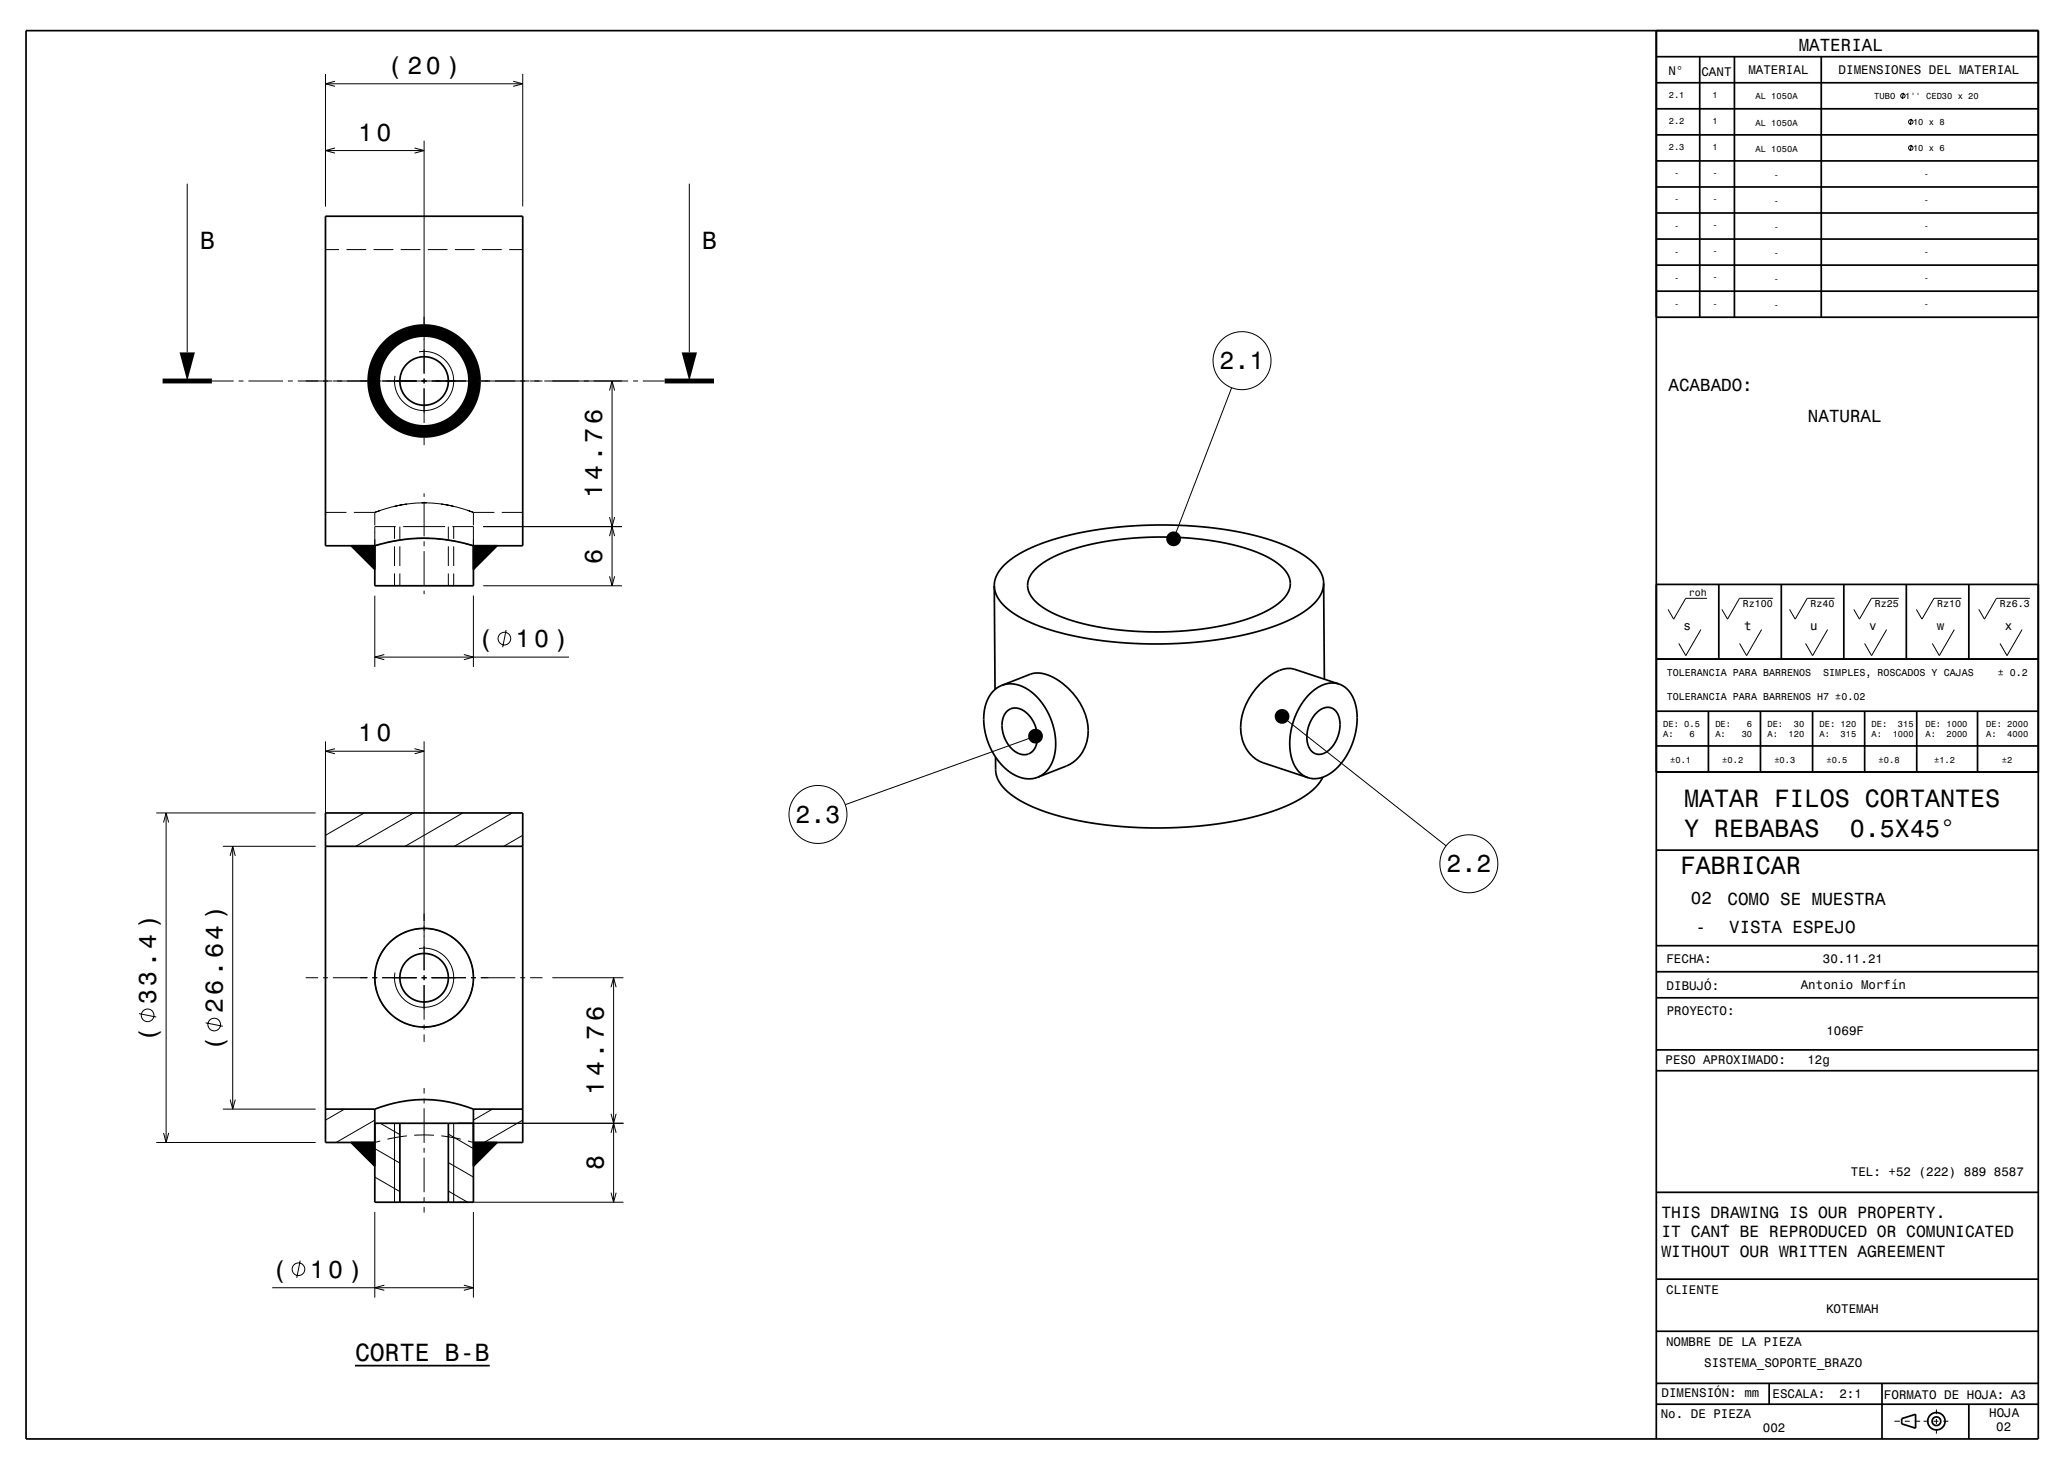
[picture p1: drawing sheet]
<svg xmlns="http://www.w3.org/2000/svg" width="420mm" height="297mm" viewBox="0 0 420 297" stroke-linecap="round" stroke-linejoin="round" font-family="sans-serif">
<g fill="#000">
<path d="M36.4 71.4h3.1l-1.5 5.8z" fill-rule="evenodd"/>
<path d="M138.2 71.4h3.2l-1.6 5.8z" fill-rule="evenodd"/>
<path d="M71.2 110.6h4.8v4.9z" fill-rule="evenodd"/>
<path d="M96 110.6h4.8l-4.8 4.9z" fill-rule="evenodd"/>
<path d="M71.2 231.6h4.8v4.8z" fill-rule="evenodd"/>
<path d="M96 231.6h4.8l-4.8 4.8z" fill-rule="evenodd"/>
<circle cx="238" cy="109.2" r="1.5"/>
<circle cx="210" cy="149.2" r="1.5"/>
<circle cx="260" cy="145.2" r="1.5"/>
</g>
<g fill="none" stroke="#000" stroke-width=".2">
<path d="M66 15v26.8M66 17h40M67.9 16.5l-1.9 .5 1.9 .5M104.1 16.5l1.9 .5-1.9 .5M106 15v26.8M386 18.8l-.2 1.2M38 37.2v34.2M66 30.5h20M67.9 30l-1.9 .5 1.9 .5M84.1 30l1.9 .5-1.9 .5M86 28.5v47.2M139.8 37.2v34.2"/>
<path d="M387.6 24.1l-.2 1.2M387.6 29.4l-.2 1.2M66 50.6h2.8M70.3 50.6h4M75.8 50.6h4M81.3 50.6h4M86.8 50.6h4M92.3 50.6h4M97.8 50.6h4M103.3 50.6h2.7M43 77.2h4.4M48.4 77.2h1"/>
<path d="M50.4 77.2h7M58.4 77.2h1M60.4 77.2h7M67.5 77.2h9.9M77.5 77.2h9.9M85 71.3a6 6 0 0 1 7 5.6 6 6 0 0 1-6.3 6.3 6 6 0 0 1-5.6-7M86 76.7v1M86 78.7v7M87.5 77.2h9.9M97.5 77.2h9.9M107.5 77.2h2.5M110.4 77.2h17"/>
<path d="M123.6 79.2l.5-2 .5 2M124.1 77.2v41.6M128.4 77.2h1M130.4 77.2h4.4M249.8 78.6l-11.8 30.6M86 86.7v1M86 88.7v1.5M66 103.9h4.3M71.8 103.9h4.2v2.6M80 106.8v2.5M80 110.8v4M80 116.3v2.5"/>
<path d="M80.3 106.8h-4.3v3.8l1.1-.3M81.1 106.8v2.5M81.1 110.8v4M81.1 116.3v2.5M81.8 106.8h8.5M82.5 109.3l-3.9 .7M82.5 102.2a31.7 31.7 0 0 0-6.5 1.7l1.2-.4M86 101.9l3.4 .3 2.5 .4M86 101.9l-3.8 .3-2.1 .4M86 100v.7M86 101.7v7M86 109.7v1"/>
<path d="M86 111.7v7M86 119.7v.8M86 101.9h.5M86 101.9h-.5M87.2 109.1l-3.2 .1M88.7 109.2l3.9 .6M89.5 102.2l3.1 .6 3.4 1.1-1.2-.4M90.9 106.8v2.5M90.9 110.8v4M90.9 116.3v2.5M91.8 106.8h4.2v3.8l-1.9-.5M92 106.8v2.5"/>
<path d="M92 110.8v4M92 116.3v2.5M98 118.8h28.1M98 106.8h28.1M100.3 103.9h-4.3v2.6M101.8 103.9h4.2M123.6 116.8l.5 2 .5-2M123.6 108.7l.5-1.9 .5 1.9M123.6 104.8l.5 2 .5-2M76 120.8v14.4M76 133.2h39.4M77.9 132.7l-1.9 .5 1.9 .5"/>
<path d="M94.1 132.7l1.9 .5-1.9 .5M96 120.8v14.4M102.6 127.7l-.7 3.5M344.9 127.6l-3 5.3-1.4-2.4M346.2 121.3h-4.3l-2.5 4.2-1.1-2M357.3 127.6l-3.1 5.3-1.4-2.4M359.5 121.3h-6.7l-2.5 4.2-1.1-2M370.6 127.6l-3 5.3-1.4-2.4M372.1 121.3h-5.6l-2.4 4.2-1.2-2M382.6 127.6l-3 5.3-1.5-2.4M385.1 121.3h-5.6l-2.4 4.2-1.1-2M396.3 127.6l-3 5.3-1.4-2.4"/>
<path d="M397.8 121.3h-5.6l-2.4 4.2-1.2-2M410.1 127.6l-3.1 5.3-1.4-2.4M411.7 121.3h-6.8l-2.4 4.2-1.2-2M66 150.3v19.3M66 152.3h20M67.9 151.8l-1.9 .5 1.9 .5M84.1 151.8l1.9 .5-1.9 .5M86 150.3v46.4M210 149.2l-38.6 13.9M260 145.2l33.3 26.3M31.7 164.8h32.3M33.2 166.7l.5-1.9 .5 1.9"/>
<path d="M33.7 164.8v66.8M45.2 171.6h18.8M46.7 173.5l.5-1.9 .5 1.9M47.2 171.6v53.3M73.9 164.8l-7.9 4.5M83.9 164.8l-11.7 6.8M93.9 164.8l-11.7 6.8M103.9 164.8l-11.8 6.8M106 169.3l-3.8 2.3M62 198.2h2.5M65.5 198.2h1M67.5 198.2h7"/>
<path d="M75.5 198.2h1M76.1 197a10.1 10.1 0 0 0 .3 4M77.5 198.2h7M78.2 192a10 10 0 0 0-1.8 3.5M82.6 188.8a10 10 0 0 0-3.4 2.1M85 192.3a6 6 0 0 1 7 5.6 6 6 0 0 1-6.3 6.3 6 6 0 0 1-5.6-7M85.5 198.2h1M86 197.7v1M86 199.7v7M86.1 188.2l-2.1 .2M86.3 188.2a9.9 9.9 0 0 1 3.9 .9M87.5 198.2h7"/>
<path d="M91.5 189.9a10 10 0 0 1 2.8 2.8M95.1 194a10.1 10.1 0 0 1 .9 3.8M95.5 198.2h1M95.9 199.3a9.9 9.9 0 0 1-1.2 3.8M97.5 198.2h7M105.5 198.2h1M107.5 198.2h2.5M112 198.2h14.4M124.4 198.2v45.5M28.2 205.5l3.5 .7M41.7 207.4l3.5 .7M76.9 202.4a9.9 9.9 0 0 0 2.4 3.2"/>
<path d="M80.4 206.5a10 10 0 0 0 3.7 1.5M86 207.7v1M86 209.7v1.5M89.5 207.6a10 10 0 0 1-3.9 .6M93.9 204.4a10 10 0 0 1-3 2.6M123.9 200.1l.5-1.9 .6 1.9M31.7 231.6h32.3M33.2 229.7l.5 1.9 .5-1.9M45.2 224.9h18.8M46.7 222.9l.5 2 .5-2M69.9 224.9l-3.9 2.2M76 232.9l5.1 2.9"/>
<path d="M76 238.6l5.1 3M76 227.1l-7.8 4.5M77.1 231.3l-1.1 .3M77.1 227.7l4 2.3M80 227.7v16M82.5 230.3l-3.9 .6M84 230.2h4M86 220.6v1.1M86 222.7v1M86 224.7v7M86 232.7v1M86 234.7v7"/>
<path d="M89.5 230.3l3.9 .6M90.9 235.7l5.1 2.9M90.9 229.9l5.1 3M92 227.7v16M92.9 227.7h33.5M94.9 231.3l1.1 .3M99.9 224.9l-3.9 2.2M106 227.1l-7.8 4.5M123.9 229.7l.5-2 .6 2M123.9 225.8l.5 1.9 .6-1.9M60.9 255.6l-.7 3.5M76 245.7v17.4"/>
<path d="M86 242.7v1M86 244.7v1.1M90.9 241.5l3.9 2.2M92.9 243.7h33.5M96 245.7v17.4M123.9 241.8l.5 1.9 .6-1.9M55.2 261.1h40.8M77.9 260.5l-1.9 .6 1.9 .5M94.1 260.5l1.9 .6-1.9 .5M384.2 288.1h1.1M386.3 288.1h1M388.3 288.1h1.1"/>
<path d="M390.1 288.1h1M392.1 288.1h1M392.7 285.7v1M392.7 287.7v1M392.7 289.7v.9M394.1 288.1h1"/>
<circle cx="385.9" cy="19.4" r=".45"/>
<circle cx="387.5" cy="24.7" r=".45"/>
<circle cx="387.5" cy="30" r=".45"/>
<circle cx="251.9" cy="73.1" r="5.9"/>
<circle cx="102.3" cy="129.5" r="1.28"/>
<circle cx="165.9" cy="165.1" r="5.9"/>
<circle cx="297.9" cy="175.1" r="5.9"/>
<circle cx="29.9" cy="205.8" r="1.28"/>
<circle cx="43.4" cy="207.7" r="1.28"/>
<circle cx="60.5" cy="257.3" r="1.28"/>
</g>
<g fill="none" stroke="#000" stroke-width=".35">
<path d="M5.3 6.2h408.1v285.5h-408.1zM335.9 6.2v285.5M335.9 16.8h77.4M335.9 11.5h77.4M344.7 11.5v52.8M351.7 11.5v52.8M369.4 11.5v52.8M335.9 37.9h77.4M335.9 32.6h77.4M335.9 27.3h77.4M335.9 22.1h77.4M335.9 59h77.5"/>
<path d="M335.9 53.7h77.4M335.9 48.5h77.4M335.9 43.2h77.4M335.9 64.3h77.5M71.2 110.6l4.8 4.9M76 110.6a33.4 33.4 0 0 1 20 0M76 110.6h-10v-66.8h40v66.8h-10M76 110.6v8.2h20v-8.2M100.8 110.6l-4.8 4.9M201.6 118.7l.2 21.1M209.9 115.4l2-1.5 2.7-1.4 3.4-1.3 3.7-.9 4.1-.8 4.8-.5 4.7-.1 4.7 .1 4.4 .4 4.2 .7 3.9 1 3.1 1.2 2.8 1.4 1.8 1.4 1.1 1.7 .3 .9 .1 .8-.2 1-.6 1.1-.8 1-1.1 1-3.1 1.7-4 1.5-4.6 1.2-5.4 .7-6.1 .4-5.8-.1-5-.5-5-1-4.4-1.3-3.6-1.7-1.3-1-1.1-1-.7-.9-.4-1-.1-1 .2-1.1 .5-1zM268.4 118.2l-.1 1.2-.5 1.2-.7 1.1-1.2 1.2-2.9 2-4.2 1.9-5 1.6-5.5 1.1-6.2 .7-6.9 .4-6.3-.2-6.4-.7-5.8-1-5.2-1.5-4.1-1.8-2-1.1-1.2-1-1.2-1.2-.8-1.1-.4-1.2-.2-1.1"/>
<path d="M268.4 118.2l-.2-1.2-.5-1.2-.8-1.2-1.1-1-1.4-1-2-1.2-4-1.7-5.3-1.5-6-1-5.7-.6-7-.2-6.2 .3-6.4 .8-5.5 1.1-5.3 1.7-4.2 1.9-2.7 2-1.1 1.1-.8 1.2-.4 1.2-.2 1M268.4 118.2l.2 19.5M335.9 118.5h77.5M348.6 118.5v15.1M361.3 118.5v15.1M373.9 118.5v15.1M386.6 118.5v15.1M399.3 118.5v15.1M203.2 139l5.7-2.3a7.2 7.2 0 0 1 6.6 1.8 12.3 12.3 0 0 1 5.1 10.8 7.3 7.3 0 0 1-4.4 6l-5.8 2.3M203.2 139a6.8 6.8 0 0 1 7.2 2.4l1.5 1.9 1.1 2.2 .8 2.4 .3 2.4a7.2 7.2 0 0 1-3.5 7.2l-.2 .1M203.2 139a6.9 6.9 0 0 0-3.7 6.8l.2 2.4 .6 2.2 1.1 2.2 1.4 2a7.2 7.2 0 0 0 7.4 3.1l.2-.1M271.5 138.7l-9-3a7 7 0 0 0-6.1 2.2 12.9 12.9 0 0 0-4.7 10.8 7.1 7.1 0 0 0 4.5 5.9l9 3.1"/>
<path d="M271.5 138.7a6.4 6.4 0 0 0-6.5 2.6l-1.6 2.4-1.2 2.7-.6 2.9v2.8a6.1 6.1 0 0 0 3.6 5.6M271.5 138.7a6.3 6.3 0 0 1 3.7 5.9l-.1 2.9-.7 2.9-1.2 2.7-1.7 2.2a6.2 6.2 0 0 1-6.3 2.4M335.9 133.6h77.5M201.9 153.5l.1 3.3 .3 1 .5 .9 .9 1.2 1.1 1 3.1 2 4.4 1.8 4.9 1.3 5.3 1 6.5 .7 6.2 .2 6.9-.3 6-.7 5.9-1.2 5.2-1.6 4.3-2 1.5-1 1.5-1.2 1.1-1.2 .7-1.1M204.2 144.3a2.92 2.92 0 0 1 4.3 .5 6.1 6.1 0 0 1 1.2 7.2 2.79 2.79 0 0 1-4.4-.1 6.2 6.2 0 0 1-1.4-7.4zM267 144.5a2.53 2.53 0 0 1 4-.2 6.5 6.5 0 0 1-1.7 7.9 2.46 2.46 0 0 1-2.6 .6 2.46 2.46 0 0 1-1.6-2.3 7.2 7.2 0 0 1 1.9-6zM335.9 156.5h77.5M335.9 144.2h77.5M335.9 151.2h77.5M346.5 144.2v12.3M357 144.2v12.3M367.6 144.2v12.3"/>
<path d="M378.2 144.2v12.3M388.7 144.2v12.3M401 144.2v12.3M66 171.6h40M335.9 172.4h77.5M335.9 191.7h77.5M335.9 197h77.5M335.9 202.3h77.5M335.9 217.1h77.5M335.9 212.8h77.5M66 224.9h10M71.2 231.6l4.8 4.8"/>
<path d="M76 224.9a26.6 26.6 0 0 1 20 0M76 231.6h-10v-66.8h40v66.8h-10M76 224.9v18.8h20v-18.8M76 227.7h20M81.1 227.7v16M90.9 227.7v16M96 224.9h10M100.8 231.6l-4.8 4.8M335.9 259.3h77.5M335.9 241.7h77.5M72 276.9h27.3M335.9 269.9h77.5"/>
<path d="M335.9 284.7h77.5M335.9 280.5h77.5M358.8 280.5v4.2M381.7 280.5v11.2M385.7 287.6l2.8-.9v2.8l-2.8-.8zM399.3 284.7v7"/>
<circle cx="86" cy="77.2" r="10"/>
<circle cx="86" cy="77.2" r="4.9"/>
<circle cx="86" cy="198.2" r="10"/>
<circle cx="86" cy="198.2" r="4.9"/>
<circle cx="392.7" cy="288.1" r="1.76"/>
<circle cx="392.7" cy="288.1" r=".88"/>
</g>
<circle cx="86" cy="77.2" r="10.2" fill="none" stroke="#000" stroke-width="2.6" stroke-linecap="butt"/>
<path d="M33 77.2h10M134.8 77.2h10" fill="none" stroke="#000" stroke-width="1" stroke-linecap="butt"/>
<g font-size="5.1">
<text x="341.5" y="163.5">MATAR FILOS CORTANTES</text>
<text x="341.5" y="169.6">Y REBABAS</text>
<text x="375.1" y="169.6">0.5X45°</text>
<text x="340.8" y="177.2">FABRICAR</text>
</g>
<g font-size="5">
<text x="78.6" y="15">( 20 )</text>
<text x="72.6" y="28.5">10</text>
<text x="40.6" y="50.6">B</text>
<text x="142.4" y="50.6">B</text>
<text x="247.3" y="74.9">2.1</text>
<text x="122.1" y="101" transform="rotate(-90 122.1 101)">14.76</text>
<text x="122.1" y="114.3" transform="rotate(-90 122.1 114.3)">6</text>
<text x="97" y="131.2">(</text>
<text x="104.6" y="131.2">10 )</text>
<text x="72.6" y="150.3">10</text>
<text x="161.3" y="166.9">2.3</text>
<text x="293.3" y="176.9">2.2</text>
<text x="31.7" y="203.6" transform="rotate(-90 31.7 203.6)">33.4 )</text>
<text x="45.2" y="205.4" transform="rotate(-90 45.2 205.4)">26.64 )</text>
<text x="31.7" y="211.2" transform="rotate(-90 31.7 211.2)">(</text>
<text x="45.2" y="213" transform="rotate(-90 45.2 213)">(</text>
<text x="122.4" y="222" transform="rotate(-90 122.4 222)">14.76</text>
<text x="122.4" y="237.2" transform="rotate(-90 122.4 237.2)">8</text>
<text x="55.2" y="259.1">(</text>
<text x="62.8" y="259.1">10 )</text>
<text x="72" y="275.9">CORTE B-B</text>
</g>
<g font-size="3.6">
<text x="364.8" y="10.3">MATERIAL</text>
<text x="338.4" y="79.3">ACABADO:</text>
<text x="366.7" y="85.6">NATURAL</text>
<text x="342.9" y="183.3">02</text>
<text x="350.3" y="183.5">COMO SE MUESTRA</text>
<text x="343.9" y="189.2">-</text>
<text x="350.7" y="189.1">VISTA ESPEJO</text>
</g>
<g font-size="3.3">
<text x="337" y="246.8">THIS DRAWING IS OUR PROPERTY.</text>
<text x="337" y="250.8">IT CAN´T BE REPRODUCED OR COMUNICATED</text>
<text x="337" y="254.7">WITHOUT OUR WRITTEN AGREEMENT</text>
</g>
<g font-size="2.5">
<text x="338.3" y="15.2">N°</text>
<text x="345.1" y="15.3">CANT</text>
<text x="354.6" y="15">MATERIAL</text>
<text x="372.9" y="15">DIMENSIONES DEL MATERIAL</text>
<text x="341.4" y="127.6">s</text>
<text x="353.7" y="127.6">t</text>
<text x="367.1" y="127.6">u</text>
<text x="379.1" y="127.6">v</text>
<text x="392.8" y="127.6">w</text>
<text x="406.6" y="127.6">x</text>
<text x="338" y="195.2">FECHA:</text>
<text x="369.7" y="195.2">30.11.21</text>
<text x="338" y="200.7">DIBUJÓ:</text>
<text x="365.2" y="200.5">Antonio Morfín</text>
<text x="338" y="205.8">PROYECTO:</text>
<text x="370.4" y="209.8">1069F</text>
<text x="337.8" y="215.7">PESO APROXIMADO:</text>
<text x="366.5" y="215.8">12g</text>
<text x="375.4" y="238.4">TEL: +52 (222) 889 8587</text>
<text x="337.9" y="262.3">CLIENTE</text>
<text x="370.3" y="266.2">KOTEMAH</text>
<text x="337.9" y="272.9">NOMBRE DE LA PIEZA</text>
<text x="345.6" y="277.2">SISTEMA_SOPORTE_BRAZO</text>
<text x="336.8" y="287.4">No. DE PIEZA</text>
<text x="337" y="283.3">DIMENSIÓN: mm</text>
<text x="359.5" y="283.4">ESCALA:</text>
<text x="373" y="283.4">2:1</text>
<text x="382.1" y="283.6">FORMATO DE HOJA: A3</text>
<text x="403.4" y="287.2">HOJA</text>
<text x="357.5" y="290.4">002</text>
<text x="404.8" y="290.1">02</text>
</g>
<g font-size="2">
<text x="342.5" y="120.9">roh</text>
<text x="353.4" y="123.1">Rz100</text>
<text x="367.2" y="123.1">Rz40</text>
<text x="380.2" y="123.1">Rz25</text>
<text x="392.9" y="123.1">Rz10</text>
<text x="405.5" y="123.1">Rz6.3</text>
<text x="338" y="137">TOLERANCIA PARA BARRENOS</text>
<text x="369.8" y="137">SIMPLES, ROSCADOS Y CAJAS</text>
<text x="405.2" y="137">± 0.2</text>
<text x="338" y="141.9">TOLERANCIA PARA BARRENOS H7 ±0.02</text>
</g>
<g font-size="1.8">
<text x="338.4" y="19.9">2.1</text>
<text x="347.3" y="19.9">1</text>
<text x="356" y="20.2">AL 1050A</text>
<text x="380.1" y="20">TUBO</text>
<text x="386.4" y="20">1'' CED30 x 20</text>
<text x="338.4" y="25.2">2.2</text>
<text x="347.3" y="25.2">1</text>
<text x="356" y="25.4">AL 1050A</text>
<text x="388" y="25.3">10 x 8</text>
<text x="338.4" y="30.5">2.3</text>
<text x="339.5" y="35.8">-</text>
<text x="347.3" y="30.5">1</text>
<text x="347.3" y="35.7">-</text>
<text x="356" y="30.7">AL 1050A</text>
<text x="388" y="30.6">10 x 6</text>
<text x="390.2" y="35.9">-</text>
<text x="339.5" y="41">-</text>
<text x="347.3" y="41">-</text>
<text x="359.8" y="36">-</text>
<text x="359.8" y="41.3">-</text>
<text x="390.2" y="41.2">-</text>
<text x="339.5" y="46.3">-</text>
<text x="347.3" y="46.3">-</text>
<text x="359.8" y="46.6">-</text>
<text x="390.2" y="46.5">-</text>
<text x="339.5" y="51.6">-</text>
<text x="347.3" y="51.6">-</text>
<text x="359.8" y="51.9">-</text>
<text x="390.2" y="51.7">-</text>
<text x="339.5" y="56.9">-</text>
<text x="347.3" y="56.9">-</text>
<text x="359.8" y="57.2">-</text>
<text x="390.2" y="57">-</text>
<text x="339.5" y="62.2">-</text>
<text x="347.3" y="62.1">-</text>
<text x="359.8" y="62.4">-</text>
<text x="390.2" y="62.3">-</text>
<text x="337.3" y="147.3">DE: 0.5</text>
<text x="337.3" y="149.4">A:</text>
<text x="342.7" y="149.4">6</text>
<text x="347.9" y="147.3">DE:</text>
<text x="347.9" y="149.4">A:</text>
<text x="353.2" y="149.4">30</text>
<text x="354.3" y="147.3">6</text>
<text x="358.4" y="147.3">DE:</text>
<text x="358.4" y="149.4">A:</text>
<text x="362.7" y="149.4">120</text>
<text x="363.8" y="147.3">30</text>
<text x="369" y="147.3">DE: 120</text>
<text x="369" y="149.4">A:</text>
<text x="373.3" y="149.4">315</text>
<text x="379.6" y="147.3">DE:</text>
<text x="379.6" y="149.4">A:</text>
<text x="383.8" y="149.4">1000</text>
<text x="384.9" y="147.3">315</text>
<text x="390.5" y="147.3">DE: 1000</text>
<text x="390.5" y="149.4">A:</text>
<text x="394.8" y="149.4">2000</text>
<text x="402.8" y="147.3">DE: 2000</text>
<text x="402.8" y="149.4">A:</text>
<text x="407.1" y="149.4">4000</text>
<text x="338.7" y="154.7">±0.1</text>
<text x="349.3" y="154.7">±0.2</text>
<text x="359.8" y="154.7">±0.3</text>
<text x="370.4" y="154.7">±0.5</text>
<text x="381" y="154.7">±0.8</text>
<text x="392.2" y="154.7">±1.2</text>
<text x="406" y="154.7">±2</text>
</g>
</svg>
